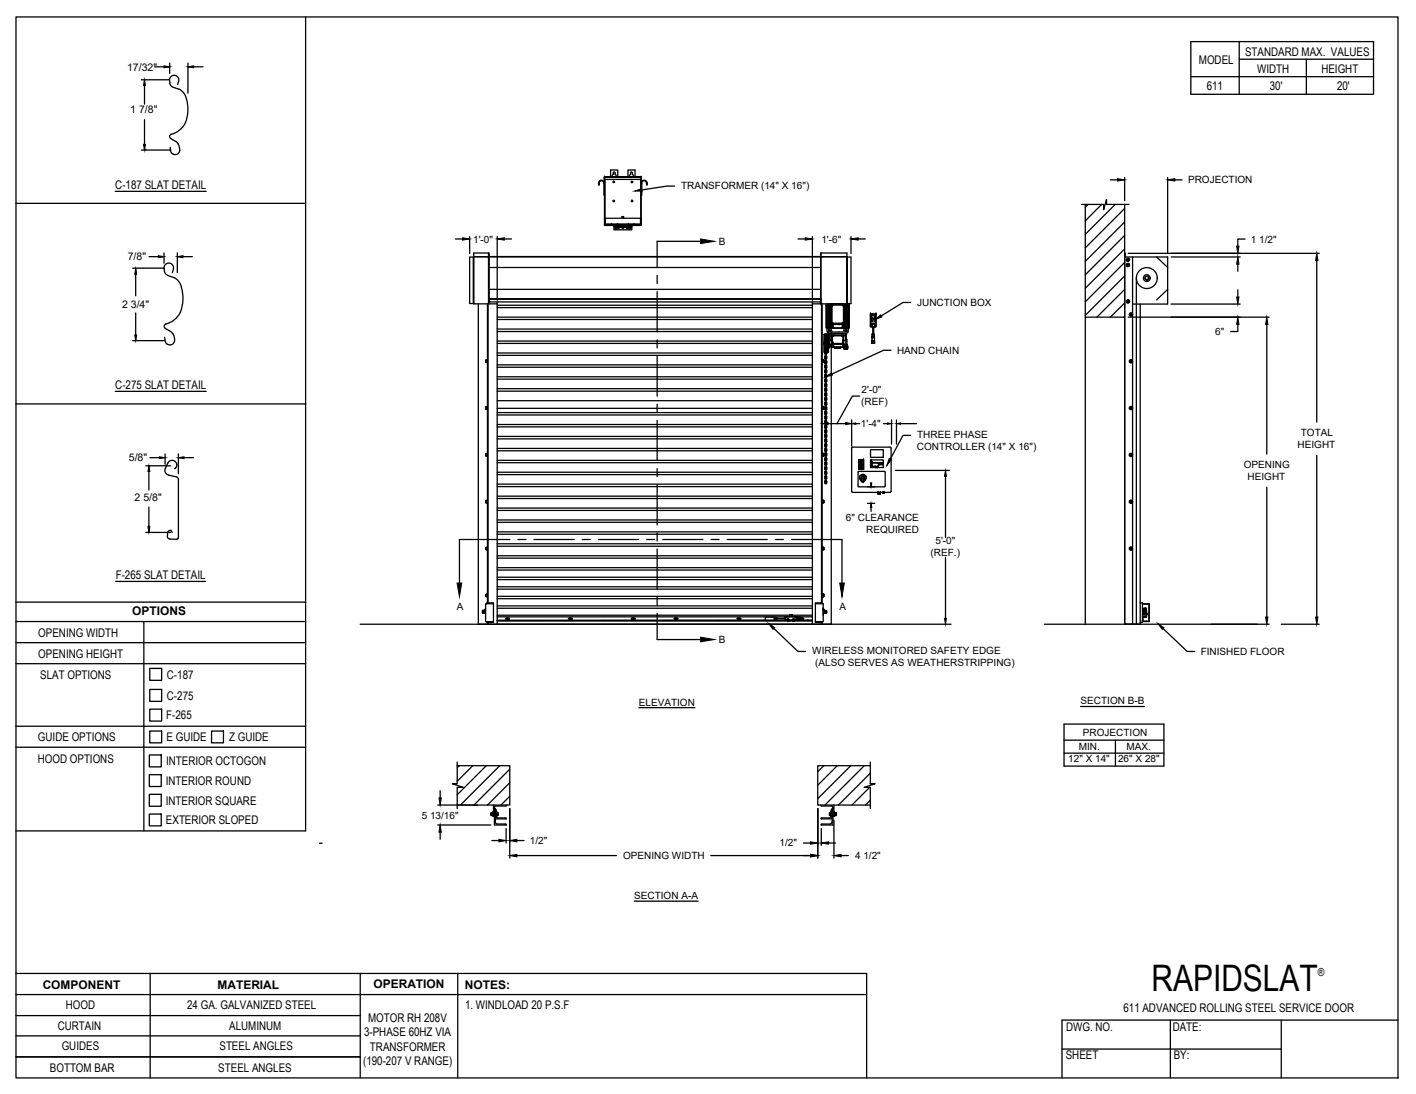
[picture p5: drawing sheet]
<svg xmlns="http://www.w3.org/2000/svg" width="279mm" height="216mm" viewBox="0 0 279 216" stroke-linecap="round" stroke-linejoin="round" font-family="sans-serif">
<!-- layer: MOTOR RH -->
<g fill="none" stroke="#000" stroke-width=".25">
<path d="M118.1 36.2h.1v.3h-.1zM118.1 36.1a.58 .58 0 0 1 .6-.5 .58 .58 0 0 1 .6 .6h-.1v2.3h.1M118.2 36.1a.48 .48 0 0 1 .5-.4 .48 .48 0 0 1 .5 .4M119.3 35h.1M119.3 35.4v9.1h7.2v-9.1M119.3 34.9v.1M119.4 35.4v8.8l7 .1M120.5 34.9v-1.4h1.4v1.4M120.9 35.9h.4l-.2 .1zM120.9 39.6l.2-.1 .2 .2-.2 .1zM121 34.1l.2-.2 .2 .2M121 34.1l-.2 .8"/>
<path d="M121.1 35.9v-.1v.1M121.4 34.1l.2 .8M123.9 34.9v-1.4h1.4v1.4M124.4 34.1l.2-.2 .2 .2M124.4 34.4l-.2 .5M124.4 34.1v.3M124.5 39.6l.2-.1 .2 .2-.2 .1zM124.5 35.9l.2-.1 .2 .1-.2 .1zM124.8 34.1l.2 .8M126.4 35.4v8.8M126.5 34.9v.1M126.5 34.9h-7.2v.1h7.2v.4h-7.2v-.4l-.1 .4v-.4"/>
<path d="M126.5 34.9l.1 .1M126.5 35h.1M126.5 35l.1 .4zM126.6 36.1a.48 .48 0 0 1 .5-.4 .48 .48 0 0 1 .5 .4M126.6 36.2v2.3h-.1M127.6 36.2h.1v.3h-.1zM127.7 36.1a.58 .58 0 0 0-.6-.5 .58 .58 0 0 0-.6 .5l.1 .1M218.3 39.4h.1M93.4 50.7v9.2M93.5 50.7v9.3M93.5 59.9l4.6 .1M93.5 50.7h.1"/>
<path d="M93.5 59.9v-10h2.9v10.1M93.5 50.7h-.8v9.2h.8M93.5 50.7h2.7M94.4 60v63.2M96.2 60v59M96.3 50.7h.1M96.3 60v59M96.4 59.1v.7M96.4 58.9h65.6M96.5 59.4h.1M96.5 59.2h.1M96.5 59.6h.1"/>
<path d="M96.5 58.9v1.1M96.5 50.7h-.3M96.5 49.9v9.7h65.4v-8.9h-68.5M96.5 59.1h65.4M96.5 50.6h65.4M96.5 52.8h65.4M96.5 57.1h65.4M98.1 59.6v63.6M119.3 43.1h7.2M119.3 44.3h.1M119.3 43.2h.1M119.3 43.1v1.4"/>
<path d="M119.4 44.2h7M119.4 44.3v.2M119.4 44.4h.1M119.4 44.2v.1M119.4 43.1v1.1M119.8 44.4h6.2M120.4 44.3v.1M120.7 44.3h.1M121.1 44.8h3.6h-3.6M121.1 44.5v.9h3.6v-.9M121.3 44.3v.1M121.5 44.9l-.2 .1 .2 .1h.6l-.1-.2"/>
<path d="M121.5 44.9h.5M121.8 44.3h.1M122.1 44.3v.1M122.8 42.7v.2M122.8 42.8h.2M123 42.7l.1 .2h-.3M123.7 44.3v.1M123.8 44.9l-.1 .2h.6l.1-.1-.1-.1M123.8 44.9h.5M124 44.3h.1M124.5 44.3v.1M125.1 44.3h.1"/>
<path d="M125.4 44.3v.1M126 44.3v.2M126.4 44.4h.1M126.4 44.4h-7h7M126.4 43.1v1.1M126.4 44.3h.1M126.4 44.3v.2M126.4 43.2h.1M126.5 44.3h.1M126.5 43.1v1.4M160.3 60h1.7M160.3 59.6v63.6"/>
<path d="M161.9 59.6v.4M161.9 59.7h.1M161.9 49.9v.8h.3M161.9 59.2h.1M161.9 59.3h.1M161.9 59.5h.1M162 50.7v9.3h5.1M162 50.7v-.8h5.1v10M162 59.1v.7M162.1 50.7h.1M162.1 60v59M162.2 60v59.1"/>
<path d="M162.2 50.7h4.9M163.2 60l-.1 .2M163.4 60v.2h.3M163.7 60v.2h.3M164 60v63.2M164.1 60l-.2 .2M165.2 60h.1M165.9 60h.1M166.4 60l.2 .2v3.6M166.5 60h.1M166.9 60v.2M167.1 50.7h-5.2"/>
<path d="M167.1 60h.1M167.1 60v.2h-.5M167.1 59.9v.1M167.1 59.9h.1M167.1 59.9v-9.2v9.2M167.1 50.7h.8v9.2h-.8M167.2 50.7v9.2M167.4 59.9v.3M213.4 40.3h4.4v1.1l.5-2v.9h4.5M214.1 40.3v82.9M214.7 40.3l-.6 .6M217.4 40.3l-3.3 3.3"/>
<path d="M220 40.3l-5.9 5.9M221.9 50.7h.1M221.9 50h.1M221.9 40.3v82.9M221.9 53.5h.1M221.9 50.8h.1M221.9 41.1l-7.8 7.8M221.9 43.8l-7.8 7.8M221.9 46.5l-7.8 7.7M221.9 49.1l-7.8 7.8M221.9 51.8l-7.8 7.8M221.9 54.5l-7.8 7.7"/>
<path d="M221.9 57.1l-5.5 5.5M221.9 59.8l-2.8 2.8M222 50v.7v-.7M222.6 52.1l.2 .1zM222.6 52.5l.2-.1zM222.6 52.1l-.2 .1v.2l.2 .1M222.6 51.1l.2 .1zM222.6 51.5l.2-.1zM222.6 51.1l-.2 .1v.2l.2 .1M222.6 59.3l.2 .1zM222.6 59.7l.2-.1zM222.6 59.3l-.2 .1v.2l.2 .1"/>
<path d="M222.6 59.3l-.3 .1 .2 .3 .3-.1-.1-.3M222.6 52.1l-.3 .1 .2 .3 .3-.1-.1-.2M222.6 59.3h.1M222.7 51.1l.1 .3-.3 .1-.2-.3 .3-.1M222.7 51.1h.1M222.8 52.2h.1M222.8 52.2v.2v-.1M222.8 52.4h.1M222.8 51.2h.1M222.8 51.2v.2v-.1M222.8 51.4h.1M222.8 59.4h.1"/>
<path d="M222.8 59.4v.2v-.1M222.8 59.6h.1M223.5 50.7v72.4M224.2 54.9v68.3M226.3 55.2l.1-.1 .1 .2-.2 .1zM226.6 54.8a.35 .35 0 0 0-.6-.1 .35 .35 0 0 0 .3 .5M226.6 54.9l-.2 .3a.37 .37 0 0 0 .1-.6 .37 .37 0 0 0-.6 .1 .37 .37 0 0 0 .4 .5M226.6 54.8h.1M226.6 54.8l.1 .1M228.2 50.7l2.2 2.1M230.4 57.1l-2.2 2.1M95.8 71.4h.1"/>
<path d="M95.9 71.4h.1M95.9 71.1v.3M95.9 71v.5M96.1 71.4l-.2 .1M96.1 71.1h-.2v.3M96.1 71v.1M96.1 71.4h.1M96.1 71.1v.3l-.2 .1M96.1 71.1l-.2-.1v.1M96.1 71.5h.1M96.2 71v.6M98.1 62.6h62.2"/>
<path d="M98.1 79.1h62.2M98.1 76.7h62.2M98.1 77.2h62.2M98.1 74.4h62.2M98.1 74.8h62.2M98.1 72h62.2M98.1 72.5h62.2M98.1 69.7h62.2M98.1 70.1h62.2M98.1 67.3h62.2M98.1 67.8h62.2M98.1 64.9h62.2"/>
<path d="M98.1 65.4h62.2M98.1 63.1h62.2M98.1 60.2h62.2M98.1 60.7h62.2M162.2 71h.1M162.2 71.5h.1M162.3 71.5h.1M162.3 69.7h-.1M162.3 71.4h.2v.1h-.2zM162.3 71.1v.3M162.3 71h.1M162.5 71h.1"/>
<path d="M162.5 71.4h.1M162.5 71.1h.1M162.5 71.1v.3M162.5 71.1h-.2h.2M162.5 71.1l.1 .1M162.5 71v.5M162.6 67.8l.1 1.7M162.6 66v1.8M162.6 67.3v.3M162.6 68v-.2v.4M162.6 67.5v.3M162.6 66l.1 3.5"/>
<path d="M162.7 66v3.4M162.7 66v3.5M162.7 66h-.1M162.7 67.9l.2 .2M162.7 67l.2 .2M162.7 72.5l.2 .2M162.7 73.4l.2 .2M162.7 79.8l.2 .2 .2-.2M162.7 69.4v.1M162.7 66.1l.2 .4M162.7 69.4h.1M162.7 66.1h.1"/>
<path d="M162.7 69.5l.2 .4M162.7 71.3l.2 .5M162.7 78.6l.2 .5M162.8 67.9l.1 .1M162.8 67l.1 .6 .1-.6M162.8 72.5l.1 .1M162.8 73.4l.1 .1M162.8 79.8l.1 .7 .1-.7M162.8 69.3h.1M162.8 71.3l.1 .4M162.8 78.6l.1 .4M162.8 69.6h.2"/>
<path d="M162.9 69.1h.1M162.9 69.1l-.1 .2M162.9 70.3v.4M162.9 69.4v1l.1-1M162.9 68.5v.4M162.9 67.5l-.1 .4M162.9 66.6l-.1 .4M162.9 71.2l-.1 .1M162.9 72.1l-.1 .4M162.9 73.1l-.1 .3M162.9 74.4v-.4h.1v.4M162.9 74.9v.4"/>
<path d="M162.9 75.8v.4M162.9 76.7v.4M162.9 77.6v.4M162.9 78.5l-.1 .1M162.9 79.4l-.1 .4M162.9 68.4l-.2 .2 .2 .5M162.9 70.2l-.2 .5 .2 .2M162.9 69.3l-.2 .2M162.9 67.4l-.2 .5M162.9 66.5l-.2 .5M162.9 71.1l-.2 .2M162.9 72l-.2 .5"/>
<path d="M162.9 72.9l-.2 .5M162.9 73.9l-.2 .4 .2 .2M162.9 74.8l-.2 .4 .2 .2M162.9 75.7l-.2 .4 .2 .2M162.9 76.6l-.2 .5 .2 .2M162.9 77.5l-.2 .5 .2 .2M162.9 78.4l-.2 .2M162.9 79.3l-.2 .5M162.9 69.8h.1M162.9 67h.1M162.9 66.4h.1M162.9 71.6h.1"/>
<path d="M162.9 78.9h.1M162.9 79.8h.1M162.9 69h.1M162.9 66.5h.1M162.9 66.4v.3l.1-.3M162.9 71.6v.6l.1-.6M162.9 74v-.6l.1 .6M162.9 78.9v.6l.1-.6M162.9 68.8v.7zM162.9 67.9v.7zM162.9 70.6v.7zM162.9 72.5v.7z"/>
<path d="M162.9 74.3v.7zM162.9 75.2v.7zM162.9 76.1v.7zM162.9 77v.7zM162.9 78v.6zM162.9 68.6v.2M162.9 66.7v.3M162.9 67.6v.3M163 60.3h.1M163 66.5h.1M163 68.4l.1 .2-.1 .5M163 70.2l.1 .2-.1 .5"/>
<path d="M163 69.3l.1 .4-.1 .2M163 67.4l.1 .5M163 66.5l.1 .5M163 71.1l.1 .2M163 72l.1 .5M163 72.9l.1 .5M163 73.9l.1 .2-.1 .4M163 74.8l.1 .2-.1 .4M163 75.7l.1 .2-.1 .4M163 76.6l.1 .2-.1 .5M163 77.5l.1 .2-.1 .5M163 78.4l.1 .2"/>
<path d="M163 79.3l.1 .5M163 70.3v.4M163 68.5v.4M163 67.5v.4M163 66.6v.4M163 71.2v.1M163 72.1v.4M163 73.1v.3M163 74.9v.4M163 75.8v.4M163 76.7v.4M163 77.6v.4"/>
<path d="M163 78.5v.1M163 79.4v.4M163 69.1h.1M163 69.1v.2M163 67.9v.1M163 72.5v.1M163 73.4v.1M163 71.3v.4M163 78.6v.4M163 69.3h.1M163.1 60.3v4.4M163.1 64.8l.1 .7"/>
<path d="M163.1 67.9l-.1 .2M163.1 67l-.1 .2M163.1 72.5l-.1 .2M163.1 73.4l-.1 .2M163.1 60.2h.3M163.1 69.4h.1M163.1 66.1h.1M163.1 71.3l-.1 .5M163.1 78.6l-.1 .5M163.1 60.2v4.6M163.1 69.6h.3M163.2 60.3h.1"/>
<path d="M163.2 66.1l-.2 .4M163.2 68.1h.1M163.2 68.3h.1M163.2 69.2h.1M163.2 66.1v3.3M163.2 65.5h4.1M163.2 66.1l.1 .2M163.2 67.8h.1M163.2 66.2v1.6M163.2 67.8v1.5M163.2 65.5l.3 .3M163.2 66.1v3.2"/>
<path d="M163.2 67.6h.1M163.3 66.2v.1M163.3 66.1l.1 .2M163.3 69.3h.1M163.3 66.2h.1M163.3 69.3l-.1 .1M163.3 66.3l-.1-.2v3.3M163.3 66.3v3M163.3 66.3h.1M163.3 66.2v3M163.3 67.9v.1M163.3 67.2l-.1-.1 .1 .2"/>
<path d="M163.3 68.5l-.1 .3 .1-.2M163.3 66.9l-.1-.3 .1 .3M163.3 66.6h.1M163.3 68.9h.1M163.3 68.1h.1M163.3 66.2v.5M163.3 68.8v.5M163.3 68.6l-.1 .3M163.3 69.2h.1M163.3 66.3l.1 1.1M163.3 69.2l-.1 .2M163.3 69.2l.1 .2h-.1"/>
<path d="M163.4 66.3h.1v2.9h-.1zM163.4 68.1l-.1 1.1M163.4 67.8h.1M163.4 67.8l-.1 1.4M163.4 66.3v1.5M163.4 65.9l.1 .4M163.4 65.9l-.8 .1M163.4 60.3v4.4M163.4 65.9l.1 .3M163.5 69.2l-.1 .4M163.5 67.1h.1M163.5 68.4h.1"/>
<path d="M163.5 66.7v.4M163.5 69.3l-.1 .3M163.5 67.1v1.3M163.5 67l.1 1.5v-.3M163.5 65.8h3.5M163.5 65.8v.1h3.5v-.1M163.5 68.5h.8M163.5 68.4v.3M163.5 65.3h.1M163.6 68.3h.1M163.6 67.2h.1M163.6 65.3h.1"/>
<path d="M163.6 65.3h.2M163.6 67.1l.1 .9M163.6 67.1l.6 .1M163.6 60.3h-.6v4.4h.6M163.6 60.2v4.6h-.5M163.6 67.1h.1M163.6 68v.2M163.6 68h.7M163.6 68.1h.1M163.6 65.9v1M163.6 68.2h.1M163.6 65.3v.1"/>
<path d="M163.6 68.1v.1M163.7 66.3h.4M163.7 68.1h.1M163.7 60.3v4.4M163.7 68v.2M163.7 68.2h.7M163.7 68.1v.1M163.7 68.2v.1M163.7 64.8h-.2v.5h.2v-.5h.3M163.7 64.8h.3M163.7 68.2h-.1M163.7 68l-.1 .1"/>
<path d="M163.7 68.1v.2M163.7 68.2h.1M163.7 68v.1M163.7 68.3h.7M163.7 67.9h.6M163.7 60.2v.1M163.7 64.7v.1M163.8 66.2v.9h-.2M163.8 67.2h.4M163.8 65.3h.1M163.9 60.3h-.3v4.4l.3-.1M163.9 60.3h.1"/>
<path d="M163.9 63.8l.2 .2M164 60.2h.1M164 60.3l-.1 4.4 .3-.1M164 63.9v.8M164 64.8l.1 .5h-.6M164 60.2v3.6M164 63.6l.1 .1zM164 60.1h2.5v3.8h-2.5zM164.1 66.3h.1M164.1 66.2v.1M164.1 66.3h.4M164.1 60.3l-.1 .1h.1"/>
<path d="M164.1 63.7l.2 .2-.1-.1M164.1 60h2.3M164.1 63.9l2.3 .1M164.1 60.3v.1M164.2 64v.7h.1v-.7M164.2 66.3h.2M164.2 66.3h.1M164.2 66.3v.9M164.2 67.2l.1 .6M164.2 60.2l-.1 .1M164.3 60.1v.1zM164.3 68.5h.1"/>
<path d="M164.3 64.6h.1M164.3 68.5h2M164.3 68h.1M164.3 68l.2 .2-.1 .1M164.3 67.9v.1M164.3 67.8l.1 .1M164.3 67.9h.1M164.3 68.3v.2M164.3 60.2h1.9l.2 .2v3.2l-.2 .2h-1.9l-.2-.2v-3.2zM164.3 68.3h.1M164.3 68.2v.1M164.3 63.9h1.9"/>
<path d="M164.3 60.1h1.9M164.4 66.3h.1M164.4 67.8h1.9v.1h-1.9zM164.4 68.3h.1M164.4 67.9h.1M164.4 67.9l.1 .3-.2 .3M164.4 67.9l-.1 .1M164.4 64v.7h1.8v-.7M164.5 66.3h-.1M164.5 64h.5M164.5 66.3h1.6M164.5 66.2v.1"/>
<path d="M164.7 68.5v.1M164.7 68.7v-.2h1.2l-.1 .2M164.7 68.7h1.1M164.7 68.7h.1M164.8 68.7h1M165.1 64h.1M165.1 64h.9M165.8 68.7h.1M165.9 68.5v.1M166 64h-.9M166.1 66.3h.1M166.1 66.2v.1"/>
<path d="M166.1 66.3h.3M166.2 66.3h.1M166.2 64.6h.1M166.2 60.1l.2 .2M166.2 60.1l.1 .1M166.2 60.1h-1.9l-.2 .2v3.3l.2 .2M166.2 63.8h.1l-.1 .1zM166.2 60.1h.1M166.3 64v.7h.1v-.7M166.3 68.4l-.1 .1h-1.9M166.3 67.2l.2 .1v.6M166.3 67.3h.1"/>
<path d="M166.3 68.4h.1M166.3 66.3h.1M166.3 68.6h.1M166.3 66.3v1.5M166.3 67.9v.5M166.3 67.8h.1M166.3 67.8l.1 .6M166.3 68.4v.2M166.3 60.2l.1 .1M166.3 67.3v1.3M166.3 68.6h.5M166.4 66.3v.9"/>
<path d="M166.4 67.3v1.1M166.4 64.6l1.2 .1v-4.4h-.4v4.4M166.4 67.3h.1M166.4 68.3v.1M166.4 60.3l.1 3.3-.3 .2M166.4 68.2h.1M166.4 66.3h-.1M166.4 68.6l.1 .1M166.4 67.3v.6h.5M166.4 60.3l.1 .1M166.4 63.6h.1l-.1 .1zM166.4 63.7l-.1 .1"/>
<path d="M166.4 63.9v.1M166.4 66.2v.1M166.4 67.9v.1M166.4 68.2v.1M166.4 68.4h.1M166.4 66.3h.5M166.5 67.9v.4h.3M166.5 68.2h.3M166.5 68.8h.1M166.5 68.6l.1 .2M166.5 68.7l.1-.1v.2zM166.5 68.7h.1"/>
<path d="M166.5 60.4v3.2M166.6 64.8h.5v.5h-.6zM166.6 68.8h.5M166.6 68.8h.1M166.6 68.8h.3M166.6 63.9v.8M166.6 63.8l-.2 .2M166.6 61.4v.9M166.6 61.4h.1M166.6 62.2h.1M166.6 62.4v.5M166.6 60.5v.7"/>
<path d="M166.6 60.5h.1M166.6 61.2h.1M166.6 63.1v.5M166.6 63.1h.1M166.6 63.6h.1M166.6 61.4v.8M166.6 60.3v.2M166.6 68.6h.1M166.6 64.6h.1M166.6 60.3h.1M166.6 60.3h.3v4.4M166.6 68.6h.3"/>
<path d="M166.6 61.2v.2M166.6 62.2v.2M166.6 62.8v.4M166.6 63.5v1.2M166.7 68.8h.1M166.8 68.4v.2M166.8 68.8h.1M166.8 68.8h.1h-.1M166.8 68.8h.1zM166.8 68v.4zM166.8 65.3h.1M166.8 65.3h.2"/>
<path d="M166.8 68.4v.3M166.8 68h.1M166.8 68.4h.1M166.8 66.2v.9M166.8 68.6h.1M166.8 68v.3M166.8 68.3v.3M166.8 65.3v.1M166.8 68v.2M166.8 68.3l.1 .2M166.8 68.2v.2M166.8 64.7l-3.1 .1"/>
<path d="M166.8 60.2v.1M166.8 68.2h.1M166.9 68.8h.1M166.9 68.8h-.1M166.9 68.5l-.1 .1M166.9 68.3v.3M166.9 68.5h.1M166.9 68.6h.1M166.9 60.3v4.4M166.9 64.8v.5M166.9 68.5v.1M166.9 67h.1"/>
<path d="M166.9 68.6v-.4l.1 .5M166.9 68.2l.1-.2v.3M166.9 67v1M166.9 67v-.8h-3.2l-.1 .9M166.9 67v.1l-.6 .1M166.9 68h-.5v.2M166.9 68.6l.1 .1M166.9 65.3v.1M166.9 67h.2v1.3M166.9 66.1h.1M166.9 66v-.1v.2M166.9 66h.1"/>
<path d="M166.9 66v.1M167 68.8h.1M167 68.8h.1h-.1M167 65.9l-.1 1.1M167 60.2v4.6h.4M167 60.3h.6M167 65.3h.1M167 65.3v.1l-.2-.1M167 67l.1 1M167 68.3v.4M167.1 68.3l-.1 .1M167.1 68.8h.1"/>
<path d="M167.1 68.6l-.1 .1M167.1 68.2l.1 .1zM167.1 68.1h.1M167.1 68.6v.2l.1-.1-.1-.1M167.1 68.4l.1 .1zM167.1 68.4h.1v.3M167.1 68.4h.1M167.1 68.8h-.1M167.1 68.3v.3M167.1 68.2h.1M167.1 68.5v.1M167.1 60.2h.3"/>
<path d="M167.1 68.3h.1M167.1 68.3v.1M167.1 68.2v.1M167.1 68.4h-.1M167.2 68.2h.1M167.2 68.7l-.6 .1M167.2 68.4h.1M167.2 68.4l.1 .2-.1 .1M167.2 68.3l.1 .1M167.2 68.1l-.1 .1M167.2 68.7h.1M167.3 68.8h-.1"/>
<path d="M167.3 68.2h-.1M167.3 65.5l-.3 .3M167.4 60.2v4.6l-.1 .7M167.5 60.3h.1M167.6 60.3h.1M171.7 62v2.5M171.7 64.4l.3 .1M171.8 64.3h.1M171.8 62h.1M171.8 64.3h.2M171.8 62h1M171.8 64.3v.2"/>
<path d="M171.9 64.4h.1M171.9 63.4h.1M171.9 63.3h.1M171.9 62.8h.1M171.9 62.2h.1M171.9 62.3h.1M172 63.4h.1M172 62.8h.1M172 62.3h.1M172 64.3v.2M172 63.3h.1M172 62.2h.1"/>
<path d="M172 67.4h.6M172 67.4h.1M172 64.5h.1M172 64.3v.2h.6M172 64h.1M172 64h.6M172 67.7h.6M172 64v.3M172 67.4v.3M172 66.4v.2M172.1 67.7h.1M172.1 67.7h.5"/>
<path d="M172.1 67.3h.5M172.1 67.3h.1M172.1 66.4h.1M172.1 66.7h.5M172.1 66.7h.1M172.1 66.7v.6M172.1 67.3l-.1 .1M172.1 66.1h.4M172.1 66.1v.3M172.1 66.1h.1M172.1 64.5h.1M172.2 63.8l-.2 .2"/>
<path d="M172.2 64.5v1.6M172.2 63.8h.2M172.4 63.8l.1 .2M172.4 64.5v1.6M172.5 64.5h-.4M172.5 66.1h.1M172.5 66.1l.1 .3h-.5M172.5 66.4v.2M172.6 67.7h.1M172.6 67.3v.4M172.6 64v.3h.2M172.6 64.3v.2"/>
<path d="M172.6 66.7v.6M172.6 64.5h.2M172.6 62.2v.1M172.6 62.2l.1 .1zM172.6 63.4h.1M172.6 63.3h.1M172.6 62.8h.1M172.6 62.2h.1M172.6 62.3h.1M172.6 64.4h.2M172.7 63.3h.1M172.7 63.4h.1"/>
<path d="M172.7 62.8h.1M172.7 62.2h.1M172.7 62.3h.1M172.8 64.3v.1M172.8 62h.1M172.8 64.3h.1M172.8 62v2.5M214.1 62.6h7.8M221.9 62.4l-.1 .2M223.2 71.1l.2 .1zM223.2 71.5l.2-.1zM223.2 71.1l-.3 .1v.2l.3 .1"/>
<path d="M223.4 71.2v.2v-.1M223.5 60h6.8M225 60v63.1h-3.1v-72.4h8.5v9.3M95.8 99.1h.1M95.8 89.9h.1M95.8 80.6h.1M95.9 99.1h.1M95.9 89.9h.1M95.9 80.6h.1M95.9 80.4v.2M95.9 89.6v.3M95.9 98.9v.2"/>
<path d="M95.9 98.9l.2-.1v.4M95.9 80.4l.2-.1v.4M95.9 80.3v.4M95.9 89.5v.5M95.9 98.8v.4M96.1 99.1l-.2 .1M96.1 98.9h-.2v.2M96.1 89.9l-.2 .1M96.1 89.6h-.2v.3M96.1 80.6l-.2 .1M96.1 80.4h-.2v.2M96.1 98.8h.1"/>
<path d="M96.1 89.5v.1M96.1 80.3h.1M96.1 99.1h.1M96.1 99.2h-.2M96.1 89.9h.1M96.1 89.6v.4h-.2M96.1 89.6l-.2-.1v.1M96.1 80.6h.1M96.1 80.7h-.2M96.1 99.2h.1M96.1 90h.1M96.1 80.7h.1"/>
<path d="M96.2 98.7v.6M96.2 80.2v.6M96.2 89.5v.6M98.1 97.9h62.2M98.1 98.4h62.2M98.1 95.5h62.2M98.1 96h62.2M98.1 93.2h62.2M98.1 93.7h62.2M98.1 90.8h62.2M98.1 91.3h62.2M98.1 88.5h62.2"/>
<path d="M98.1 89h62.2M98.1 86.1h62.2M98.1 86.6h62.2M98.1 83.8h62.2M98.1 84.2h62.2M98.1 81.4h62.2M98.1 81.9h62.2M98.1 80.6h62.2M162.2 98.7h.1M162.2 99.3h.1M162.2 80.2h.1M162.2 80.8h.1"/>
<path d="M162.2 89.5h.1M162.2 90h.1M162.3 99.2v.1M162.3 80.7v.1M162.3 90h.1M162.3 98.9h.2v.2h-.2zM162.3 98.9v-.2h.2v.2M162.3 99.1v.2M162.3 80.6h.2v.2h-.2zM162.3 80.2h.2v.2h-.2zM162.3 80.4v.2M162.3 89.6v.3"/>
<path d="M162.3 98.7v.1M162.3 80.2v.1M162.3 89.5h.1M162.5 99.1v.2h-.2M162.5 80.4v.2M162.5 89.6h-.2v-.1h.2v.5M162.5 89.9h-.2v.1M162.5 98.7v.6M162.5 80.2v.6M162.5 89.5v.5M162.5 89.9h.1M162.5 89.6h.1"/>
<path d="M162.5 99.1h.1M162.5 98.9h.1M162.5 80.6h.1M162.5 80.4h.1M162.5 90h-.2M162.5 89.6l.1 .1M162.5 90h.1M162.6 99.1h-.1M162.6 80.6h-.1M162.7 80.7l.2 .2M162.7 87.1l.2 .2M162.7 88.9l.2 .2"/>
<path d="M162.7 90.7l.2 .2M162.7 91.6l.2 .2M162.7 87.7l.2 .5M162.8 80.7l.1 .1M162.8 87.1l.1 .1M162.8 88.9l.1 .1M162.8 90.7l.1 .1M162.8 91.6l.1 .1M162.8 87.7l.1 .9 .1-.9M162.9 80.4l-.1 .3M162.9 81.7v-.4h.1v.4M162.9 82.2v.4"/>
<path d="M162.9 83.1v.4M162.9 84v.4M162.9 84.9v.4M162.9 85.8v1l.1-1M162.9 86.7l-.1 .4M162.9 87.6l-.1 .1M162.9 88.6l-.1 .3M162.9 89.9v-.4h.1v.4M162.9 90.4l-.1 .3M162.9 91.3l-.1 .3M162.9 92.2v.4M162.9 93.1v.4"/>
<path d="M162.9 94v.4M162.9 94.9v.5l.1-.5M162.9 80.3l-.2 .4M162.9 81.2l-.2 .4 .2 .2M162.9 82.1l-.2 .4 .2 .2M162.9 83l-.2 .4 .2 .2M162.9 83.9l-.2 .4 .2 .2M162.9 84.8l-.2 .4 .2 .2M162.9 85.7l-.2 .5 .2 .2 .2-.2-.1-.5M162.9 86.6l-.2 .5M162.9 87.5l-.2 .2M162.9 88.4l-.2 .5"/>
<path d="M162.9 89.4l-.2 .4 .2 .2M162.9 90.3l-.2 .4M162.9 91.2l-.2 .4M162.9 92.1l-.2 .4 .2 .2 .2-.2-.1-.4M162.9 93l-.2 .5 .2 .2M162.9 93.9l-.2 .5 .2 .2M162.9 94.8l-.2 .5 .2 .2 .2-.2-.1-.5M162.9 86.2h.1M162.9 88h.1M162.9 91.3h.1M162.9 90.7h.1M162.9 93.1h.1"/>
<path d="M162.9 92.6h.1M162.9 81.3v-.6l.1 .6M162.9 89.5v-.6l.1 .6M162.9 90.7v.6M162.9 92.6v.6M162.9 81.6v.7zM162.9 82.5v.7zM162.9 83.4v.7zM162.9 84.3v.7zM162.9 85.2v.7zM162.9 87.1v.6zM162.9 89.8v.7z"/>
<path d="M162.9 91.6v.7zM162.9 93.4v.7zM162.9 94.4v.6zM162.9 82.7h.1M163 90.7v.6M163 92.6v.6M163 80.3l.1 .4M163 81.2l.1 .2-.1 .4M163 82.1l.1 .2-.1 .4M163 83l.1 .2-.1 .4M163 83.9l.1 .2-.1 .4M163 84.8l.1 .2-.1 .4"/>
<path d="M163 86.6l.1 .5M163 87.5l.1 .2M163 88.4l.1 .5M163 89.4l.1 .2-.1 .4M163 90.3l.1 .4M163 91.2l.1 .4M163 93l.1 .2-.1 .5M163 93.9l.1 .2-.1 .5M163 80.4v.3M163 82.2v.4M163 83.1v.4M163 84v.4"/>
<path d="M163 84.9v.4M163 86.7v.4M163 87.6v.1M163 88.6v.3M163 90.4v.3M163 91.3v.3M163 92.2v.4M163 93.1v.4M163 94v.4M163 80.7v.1M163 87.1v.1M163 88.9v.1"/>
<path d="M163 90.7v.1M163 91.6v.1M163.1 80.7l-.1 .2M163.1 87.1l-.1 .2M163.1 88.9l-.1 .2M163.1 90.7l-.1 .2M163.1 91.6l-.1 .2M163.1 87.7l-.1 .5M169.3 95.9l.1 .2M169.4 90.7v1.9h1M169.5 96.1h5M169.5 90.7v1.9"/>
<path d="M169.8 91h.1M169.8 91.1h.1M169.9 91.7h.1M169.9 91.6v.1M169.9 92.3h.1M169.9 92.2v.1M169.9 92.2h.1M169.9 91.1h.1M169.9 91h.1M169.9 91v.1M169.9 94.4v.4M169.9 94.4h.1"/>
<path d="M169.9 94.8a.33 .33 0 0 0 .4 .4 .33 .33 0 0 0 .3-.4M169.9 94.8a.65 .65 0 0 1-.1-.9 .65 .65 0 0 1 .9 0 .65 .65 0 0 1-.1 .9M170 94.8l.3 .3 .2-.3M170 91.1h.1M170 91h.1M170 91h-.1M170 91.6h.1M170 92.3h.1M170 94.4l-.1 .4M170 91v.1M170 91.7h.1M170 92.2v.1"/>
<path d="M170.1 92.2h.1M170.1 92.3h.1M170.1 92.3h-.1M170.1 93.8h.3M170.1 94l-.1 .4M170.1 94h.3l-.1-.1a.32 .32 0 0 0-.4 .5M170.1 94h.3v1h-.3zM170.1 93.9v.1M170.1 94h.1M170.3 95.1v.1M170.4 90.7h.1M170.4 90.7h-1"/>
<path d="M170.4 92.6h.1M170.4 90.7v1.9M170.4 94l.2 .4M170.4 94l.1 .4M170.4 94h.1M170.4 93.9v.1M170.5 94.4l.1 .4M170.5 94.4h.1M170.6 94.4v.4M171.8 88.8h2.5v1.5h-2.5zM171.8 90.8h2.5v1.5h-2.5zM171.9 90.8v1.5"/>
<path d="M171.9 92h.1M171.9 90.8v1.5v-1.5M171.9 91.3h2.4M172 91.1h-.1M172 92h-.1M172 91.1h.1M172 92h.1M172 92l-.1 .1M172.1 91.4h1.3l-.1 .8h-1.2zM172.2 92.2h.1M172.6 92.2h.1M172.7 92.2h.1"/>
<path d="M172.7 92.3h.1M172.7 92.3h.5M172.8 92.2h.4h-.4M172.8 92.2h.1M172.8 92.3h.1M172.9 92.2h.1M172.9 92.3h.1M172.9 92.2v.1M173 92.3h.1M173.1 92.3h.1M173.1 92.2h.1M173.2 92.2h.1"/>
<path d="M173.2 92.3h.1M173.2 97.4h.1M173.2 97.3h.1M173.2 97.4h.5M173.2 97.3h.5M173.2 97.2v.3h.5v-.3M173.5 91.6l.1 .1zM173.7 97.4h.1M173.7 97.3h.1M173.7 97.4h-.5h.5M173.7 97.3h-.5h.5M174 91.4h.3z"/>
<path d="M174.2 97.3h.2h-.2M174.2 97.3h.2M174.2 91.4h.1M174.2 97.3h.1M174.2 97.2v.2h.2v-.2M174.4 97.3h.1M174.6 93.2l-.1-.2-5.1 .1-.1 2.8M174.6 95.9l-.1 .2M174.7 93.2v2.7M175.6 88.2l.2 .2v8.6l-.2 .2M175.6 88.2h-7.4l-.2 .2 .1 8.7 7.5 .1M223.2 89.6l.2 .1z"/>
<path d="M223.2 90l.2-.1zM223.2 89.6l-.3 .1v.2l.3 .1M223.2 98.8l.2 .1zM223.2 99.3l.2-.2zM223.2 98.8l-.3 .1v.2l.3 .2M223.2 80.3l.2 .1zM223.2 80.8l.2-.1zM223.2 80.3l-.3 .1v.3l.3 .1M223.4 89.7v.2v-.1M223.4 98.9v.2v-.1M223.4 80.4v.3v-.2M95.8 117.6h.1"/>
<path d="M95.8 108.4h.1M95.9 117.6h.1M95.9 108.4h.1M95.9 117.4v.2M95.9 108.1v.3M95.9 117.4l.2-.1v.4M95.9 117.3v.4M95.9 108v.5M96.1 119.1v-.1h1.3v3.8h-1.3v-.1M96.1 117.6l-.2 .1M96.1 117.4h-.2v.2M96.1 108.4l-.2 .1"/>
<path d="M96.1 108.1h-.2v.3M96.1 117.3h.1M96.1 108v.1M96.1 117.6h.1M96.1 117.7h-.2M96.1 108.4h.1M96.1 108.1v.4h-.2M96.1 108.1l-.2-.1v.1M96.1 117.7h.1M96.1 108.5h.1M96.2 108v.6M96.2 117.2v.6"/>
<path d="M97.4 119.1h-1.6v3.6h1.6M98.1 119.6h62.2M98.1 117.7h62.2M98.1 118.2h62.2M98.1 115.8h62.2M98.1 116.3h62.2M98.1 113.9h62.2M98.1 114.4h62.2M98.1 112h62.2M98.1 112.5h62.2M98.1 109.7h62.2M98.1 110.2h62.2"/>
<path d="M98.1 107.3h62.2M98.1 107.8h62.2M98.1 105h62.2M98.1 105.4h62.2M98.1 102.6h62.2M98.1 103.1h62.2M98.1 100.3h62.2M98.1 100.7h62.2M160.9 119.1h1.5v3.6h-1.5M162.2 119.1v-.1h-1.3v3.8h1.3v-.1M162.2 108h.1M162.2 108.5h.1"/>
<path d="M162.2 117.2h.1M162.2 117.8h.1M162.3 117.7v.1M162.3 108.5h.1M162.3 117.6h.2v.2h-.2zM162.3 117.4v.2M162.3 108h.2v.1h-.2zM162.3 108.1v.3M162.3 117.2v.1M162.3 108h.1M162.5 108.1v.4M162.5 108.4h-.2v.1"/>
<path d="M162.5 117.2v.1M162.5 108v.5M162.5 117.6h.1M162.5 117.4h.1M162.5 108.4h.1M162.5 108.1h.1M162.5 117.3v.3M162.5 117.3h-.2l.2 .1M162.5 108.5h-.2M162.5 108.1l.1 .1M162.5 117.3v.5M162.5 108.5h.1"/>
<path d="M162.6 117.6h-.1M223.2 108l.2 .2zM223.2 108.5l.2-.1zM223.2 108l-.3 .2v.2l.3 .1M223.4 108.2v.2v-.1M225 119h.4v3.8h-.4M225.4 119.1h1.4v3.6h-1.4M225.4 119.2h1.3v3.4h-1.3M71.1 123.2h116.6M95.2 120.9l.1 .1M95.2 120.6v.3M95.3 120.5l-.1 .1"/>
<path d="M95.3 121h.1M95.3 120.5h.1M95.3 120.8h.2M95.3 120.5v.5M95.3 120.5h.2v.5h-.2M95.5 120.6h.1M95.5 120.9h.1M95.5 120.7v.2M95.6 120.6l-.1 .3M95.6 120.9h.1M95.6 120.6h.1M95.6 120.6v.3"/>
<path d="M95.6 120.6v.2M95.6 120.8v.1M95.6 120.8h.1M95.7 121h.1M95.7 120.5l.1 .1M95.8 120.4l-.1 .6h-.1v-.5l.2 .1M95.8 120.4h.1M95.8 120.2v.8M96.2 122.8v.4M96.3 122.8v.4M98.1 121.7h62.2M98.1 122.5h62.2"/>
<path d="M98.1 121.4h62.2M98.1 120h62.2M99.9 122l-.1 .1 .1 .1M100 122h.2v.3h-.2zM100.3 122l.2 .1-.2 .1M112.4 122l-.2 .1 .1 .1M112.4 122l.3 .1-.1 .2h-.2zM112.7 122l.2 .1-.2 .1M124.7 122.2h.1M124.7 122l-.1 .1 .1 .1M124.8 122h.2v.3l-.3-.2zM125.1 122l.2 .1-.2 .1"/>
<path d="M133.2 122l-.2 .1 .2 .1M133.3 122h.1v.3l-.2-.2zM133.5 122l.3 .1-.3 .1M145.6 122l-.2 .1 .2 .1M145.7 122h.1v.3l-.2-.2zM145.9 122h.2M145.9 122.2h.2M146.1 122l.1 .1-.1 .1M151 122.4v-.6h1.8v.6M152.8 122.2h.1M152.8 121.9h.1M152.8 122.1h.1"/>
<path d="M152.8 122h.1M152.8 121.9v.3v-.3M152.9 122h.2M152.9 122.1h.2M152.9 121.9v.3M152.9 121.9h.1M152.9 121.9l.1 .1M153 122v.2M153 122v.2h-.1M153.1 122v.2zM153.1 122.1h.1M153.1 122h.1"/>
<path d="M153.1 122v.2v-.2M153.2 122v.1v-.1l.1 .1-.1-.1M153.3 122h1.5M153.3 122.1h1.5M154.8 122.2h.1M154.8 121.8v.5M154.8 121.9v.3M154.9 122.3h.2M155.1 121.8h-.3M155.3 122.4a.33 .33 0 0 1-.3-.4 .33 .33 0 0 1 .3-.3h1.5a.33 .33 0 0 1 .3 .3 .33 .33 0 0 1-.3 .4M155.4 122.5h.1M155.4 122.2h.1"/>
<path d="M155.4 122.6h.2M155.4 122.2h.2M155.5 122.2l.1 .1M155.5 122.5h.1M155.6 122.5h.1M155.6 122.3l-.2-.1 .1 .2M155.6 122.2h.1M155.6 122.5h-.2l.1 .1M155.6 122.3l-.2 .1M155.6 122.3v.1M155.6 122.6h.1M155.8 121.3h.1"/>
<path d="M156.3 121.3v.3M156.3 121.6l.1 .1M156.3 121.3h-.5l-.1 .4M156.5 122.5h.1M156.5 122.2h.1M156.5 122.6h.2M156.5 122.2h.2M156.6 122.2l-.1 .1h.2M156.6 122.5h.1M156.7 122.5h.1M156.7 122.3l-.1 .1M156.7 122.2h.1"/>
<path d="M156.7 122.5h-.2l.1 .1M156.7 122.3v.1M156.7 122.6h.1M156.7 122.3l-.2 .1M157 121.8h.3M157 122.3h.3M157.3 121.8v.5M157.3 121.9h.1M157.3 122.2h.1M157.4 121.8h.1M157.4 122.3h.1M157.4 121.8v.5"/>
<path d="M157.4 121.8h.1v.5h-.1zM157.4 122h.1M157.5 121.9h.1M157.5 122.2h.1M157.5 122.2v-.3v.3M157.5 121.9v.3M157.5 122v.2M157.5 121.9v.1M157.6 121.9l-.1 .3M157.6 121.9h.1M157.6 122h.2M157.8 121.8v.5"/>
<path d="M157.8 122.3h.1M157.8 121.8h.1M157.8 121.8l.1 .1M157.8 121.9l-.2-.1v.5h.2M157.9 121.9l-.1 .4M157.9 122h.1M157.9 122l-.1 .1 .1 .1M158.1 122l.2 .1-.1 .2h-.1zM158.3 122l.3 .1-.3 .1M159.4 122.3v.2M160.3 122.4h-62.2M162.1 122.8v.4"/>
<path d="M162.2 122.7v.5M162.4 120.9v.5M162.4 120.2h.1M162.4 120.4h.1M162.4 120.1v.1M162.4 121.4h.1M162.4 120.4h.2M162.4 120.2l.1 .5M162.5 120.6l-.1 .1M162.5 120.2h.1v.8h-.1M162.6 120.5l-.1 .1M162.6 120.6h.1"/>
<path d="M162.6 121h.1M162.6 120.4l.1 .1M162.6 120.5h.1v.5h-.1zM162.6 120.8h.1M162.7 120.8v.1v-.1M162.7 120.6h.1M162.7 120.9h.1M162.7 120.6v.1M162.7 120.6v.2M162.7 120.7v.2M162.8 120.9h.1M162.8 120.6l-.1 .2"/>
<path d="M162.8 120.6l-.1 .3M162.8 120.8v.1M162.8 120.6v.2M162.8 120.6v.3M162.8 120.6h.1M162.8 120.5h.2v.5h-.2zM163 120.5l.1 .4-.1 .1M163 120.8h-.2v.1M206.1 123.2h42M225.4 122.5h.1M225.5 121.9l-.1 .6M225.6 121.8l-.1 .1"/>
<path d="M225.6 121.8h.5M225.7 120.8v.6l.6-.1M225.7 120.8l.1 .2M225.7 121.2v.1M225.7 120.7v-.6h.5l-.1 .9M225.7 120.2h.5M225.7 120.8l.1 .1M225.7 120.1v.3M225.7 120.9v.5M225.7 121.1h.5v.3M225.8 120.1h.3M225.8 120.2l-.1 .5"/>
<path d="M225.8 120.5l-.1 .3M225.8 121h.1M225.9 121h.1M225.9 120.5h.1M225.9 120.5v-.3h.2l.1 .5M225.9 120.9h.1M226 120.5h.1M226 120.2v.3M226.1 121h-.3M226.1 120.5l-.3 .1M226.1 120.5l.1 .3M226.1 120.5v.1"/>
<path d="M226.2 120.9v.2M226.2 120.8l-.1 .1M226.2 121.7h-.5M226.2 121.7h.1M226.2 120.1v.3h-.5v.2M226.2 120.5v1.2l-.1 .1M226.2 120.8v1l-.8-.1M226.2 120.4v.2M226.2 121.2h.1M226.3 121.2h.1M226.3 121.2v.1M226.3 121.3h.1"/>
<path d="M89.7 154.7l-.1 .1M90.2 151.1h10.4v7.8h-10.4M90.2 150.4v4.3h-1l2.2 .7h-1.2v4.2M90.6 151.1l-.4 .4M93.3 151.1l-3.1 3.1M95.9 151.1l-5.7 5.7M97.4 158.9v2.2M97.5 159.6l.2 .2M97.6 159.6h.1M97.6 159.3v3.5h2.3M97.7 159.7l.2 .2v1.3M97.7 159.7h.1"/>
<path d="M97.7 159.7v2.6l.4 .3M97.8 159l-.3 .3M97.8 159.1h2M98.6 151.1l-7.8 7.8M100 158.9l-.2 .1M100.6 151.8l-7.1 7.1M100.6 154.5l-4.4 4.4M100.6 157.1l-1.8 1.8M161.9 158.9l.2 .1M162.1 159.1h2M162.6 151.1l-1.2 1.2M164.1 159l.3 .3v3.5h-2.3"/>
<path d="M164.2 159.7l-.2 .2v1.3M164.2 159.7h.1M164.2 159.7v2.6l-.4 .3M164.3 159.6l-.1 .2M164.4 159.6h.1M164.5 158.9v2.2M165.2 151.1l-3.8 3.9M167.9 151.1l-6.5 6.5M170.5 151.1l-7.7 7.8M171.6 155.4l-3.5 3.5M171.7 151.1h-10.3v7.8h10.3M171.7 150.4v4.3h1l-2.2 .7h1.2v4.2"/>
<path d="M171.7 152.6l-6.3 6.3M171.7 157.9l-.9 1M172.3 154.7l-.2 .2M96.9 160.8h.1M96.9 160.5h.1M96.9 160.5v.3M97 160.4v.6h.3M97 160.4h.3M97 160.7v.2M97 160.4v.2M97 160.7h.3M97.2 160.4v.2"/>
<path d="M97.2 160.7v.2M97.4 160.2v.9M97.5 160.9l-.1 .2M97.6 161.1h.1M97.7 161.6h2.2M97.9 161.2l.3 .2h1.5M97.9 160.4h.4v.6h-.4M97.9 160.2l.1 .2M98 161l-.1 .1M98 160.3l.1 .2-.2 .1M98 160.9h.1M98 160.4l.1 .5"/>
<path d="M98.1 160.9l-.1 .1M98.1 162.6h1.6M98.2 160.3v.2M98.2 160.9h.1M98.2 160.6v.3h-.1M98.3 160.5l-.4 .4M99.7 161.4l.1 .2M99.7 162.6l.1 .2M99.9 161.6h.1M99.9 162.8h.1M162.1 161.6h.1M162.1 162.8h.1"/>
<path d="M162.1 161.6h2.1M163.7 160.9l.3 .1M163.7 160.9h.1M163.7 160.3v.3h.2l.1 .3M163.7 160.6v.3h.2M163.9 162.6h-1.7l-.1 .2M163.9 160.9h.1M163.9 160.3l.1 .3M163.9 160.4v.6M163.9 161l.1 .1M164 161.2l-.2 .2h-1.6l-.1 .2M164 160.4h-.3v.5"/>
<path d="M164 160.2l-.1 .2M164.4 160.9l.1 .2M164.4 161.1h.1M164.5 160.2v.9M164.6 160.4h.4v.6h-.4M164.7 160.9v-.2h.2v.2M164.7 160.4v.2M164.9 160.4v.2M165 160.8h.1M165 160.5h.1M165 160.5v.3"/>
<circle cx="122.9" cy="45" r=".14"/>
<circle cx="122.9" cy="42.8" r=".1"/>
<circle cx="222.6" cy="52.3" r=".33"/>
<circle cx="222.6" cy="51.3" r=".33"/>
<circle cx="222.6" cy="59.5" r=".33"/>
<circle cx="222.6" cy="51.3" r=".2"/>
<circle cx="222.6" cy="59.5" r=".2"/>
<circle cx="222.6" cy="52.3" r=".2"/>
<circle cx="222.6" cy="59.5" r=".14"/>
<circle cx="222.6" cy="51.3" r=".14"/>
<circle cx="222.6" cy="52.3" r=".14"/>
<circle cx="226.3" cy="54.9" r="2.06"/>
<circle cx="226.3" cy="54.9" r=".67"/>
<circle cx="171.9" cy="62.8" r=".12"/>
<circle cx="171.9" cy="63.4" r=".12"/>
<circle cx="171.9" cy="62.2" r=".12"/>
<circle cx="171.9" cy="63.4" r=".07"/>
<circle cx="171.9" cy="62.2" r=".07"/>
<circle cx="171.9" cy="62.8" r=".07"/>
<circle cx="171.9" cy="62.8" r=".14"/>
<circle cx="171.9" cy="62.2" r=".14"/>
<circle cx="171.9" cy="63.4" r=".14"/>
<circle cx="172.3" cy="62.2" r=".07"/>
<circle cx="172.3" cy="62.9" r=".07"/>
<circle cx="172.3" cy="62.9" r=".05"/>
<circle cx="172.3" cy="62.2" r=".05"/>
<circle cx="172.6" cy="63.4" r=".12"/>
<circle cx="172.6" cy="62.2" r=".12"/>
<circle cx="172.6" cy="63.4" r=".07"/>
<circle cx="172.6" cy="62.8" r=".07"/>
<circle cx="172.6" cy="62.8" r=".14"/>
<circle cx="223.1" cy="71.3" r=".33"/>
<circle cx="223.1" cy="62.1" r=".33"/>
<circle cx="223.1" cy="71.3" r=".2"/>
<circle cx="223.1" cy="62.1" r=".2"/>
<circle cx="223.1" cy="62.1" r=".12"/>
<circle cx="223.1" cy="71.3" r=".12"/>
<circle cx="223.2" cy="62.1" r=".19"/>
<circle cx="169.9" cy="91" r=".29"/>
<circle cx="169.9" cy="91.7" r=".29"/>
<circle cx="169.9" cy="92.3" r=".29"/>
<circle cx="169.9" cy="91" r=".22"/>
<circle cx="169.9" cy="92.3" r=".22"/>
<circle cx="169.9" cy="91.7" r=".22"/>
<circle cx="172" cy="92" r=".07"/>
<circle cx="172" cy="91.1" r=".07"/>
<circle cx="173.5" cy="91.6" r=".1"/>
<circle cx="173.8" cy="91.6" r=".1"/>
<circle cx="173.8" cy="91.6" r=".09"/>
<circle cx="174.1" cy="91.6" r=".1"/>
<circle cx="174.2" cy="91.6" r=".09"/>
<circle cx="223.1" cy="99" r=".33"/>
<circle cx="223.1" cy="80.5" r=".33"/>
<circle cx="223.1" cy="89.8" r=".33"/>
<circle cx="223.1" cy="99" r=".2"/>
<circle cx="223.1" cy="80.5" r=".2"/>
<circle cx="223.1" cy="89.8" r=".2"/>
<circle cx="223.1" cy="99" r=".12"/>
<circle cx="223.1" cy="80.5" r=".12"/>
<circle cx="223.1" cy="89.8" r=".12"/>
<circle cx="223.1" cy="108.3" r=".33"/>
<circle cx="223.1" cy="108.3" r=".2"/>
<circle cx="223.1" cy="108.3" r=".12"/>
<circle cx="100.1" cy="122.1" r=".2"/>
<circle cx="100.1" cy="122.1" r=".14"/>
<circle cx="100.1" cy="122.1" r=".1"/>
<circle cx="112.5" cy="122.1" r=".2"/>
<circle cx="112.5" cy="122.1" r=".14"/>
<circle cx="112.5" cy="122.1" r=".1"/>
<circle cx="124.9" cy="122.1" r=".2"/>
<circle cx="124.9" cy="122.1" r=".14"/>
<circle cx="124.9" cy="122.1" r=".1"/>
<circle cx="133.3" cy="122.1" r=".2"/>
<circle cx="133.3" cy="122.1" r=".14"/>
<circle cx="133.3" cy="122.1" r=".1"/>
<circle cx="145.7" cy="122.1" r=".2"/>
<circle cx="145.7" cy="122.1" r=".14"/>
<circle cx="145.7" cy="122.1" r=".1"/>
<circle cx="158.1" cy="122.1" r=".2"/>
<circle cx="158.1" cy="122.1" r=".14"/>
<circle cx="158.1" cy="122.1" r=".1"/>
<circle cx="225.9" cy="120.8" r=".12"/>
<circle cx="225.9" cy="120.8" r=".1"/>
<circle cx="225.9" cy="120.8" r=".24"/>
</g>
<!-- layer: ANNOTATIONS -->
<g fill="none" stroke="#000" stroke-width=".25">
<path d="M27.9 15.7h5.4M28.5 15.7v4.9M30.5 13.2h3M33.5 12.4v2.1M37.1 12.4v6M37.1 13.2h3M27.9 29.6h5.8M28.5 23.6v6M133.1 36.7h-1.5l-5 .8M219.1 35.5h1.4M221.9 35v4.6M230.4 35v15"/>
<path d="M231.8 35.5h1.4M26.2 52.9h6.2M26.8 52.9v5.5M29.4 50.7h3M32.4 49.9v2M35 49.9v3.9M35 50.7h3M89.9 47.2h1.4M92.7 46.7v3.3M98.1 46.7v12.5M99.5 47.2h1.4M157.5 47.2h1.4"/>
<path d="M160.3 46.7v12.5M167.9 46.7v3.3M169.3 47.2h1.4M179.7 59.7h-1.5l-4.3 2.6M222.6 50h37.7M231.1 50.7h13.6M244.2 52.1v1.4M244.2 57.2v1.4M245.7 47.2h-1.5v1.4M259.8 51.4v31.9M26.2 67.2h6.2M26.8 61.8v5.4"/>
<path d="M169.6 78.2h-1.4l-3.1 5.4M175.8 69.1h-1.5l-10.1 4.7M222.6 62.6h27.8M231.1 60h13.6M244.2 64v1.4h-1.4M250 64v25.6M28.8 91.9h4.9M29.4 91.9v4.8M29.6 90.3h3M32.6 89.6v2M35.2 89.6v3.9M35.2 90.3h3"/>
<path d="M163.4 83.6h3.5M168 82.9v5.1M168.8 83.6h.9M171.2 99.3h1.4M171.2 96.1h1.4M174.3 83.6h.8M175.9 82.9v4.8M176.7 92.8h10.6M176.9 82.9v4.8M177.7 83.6h3.1M179.7 85.9h-1.5l-2.5 4.7M186.6 94v12.1"/>
<path d="M250 96.2v25.6M259.8 89.9v31.9M28.8 105.1h4.9M29.4 100.1v5M171.9 100.1v.8M186.6 110v12M126 139.7h11.1M152.7 124l4.8 4.6h1.4M213.2 139.4h12.6M229.5 124l4.8 4.6h1.4M239 123.2h11.4M252.8 123.2h7.5"/>
<path d="M86.4 158.9h7.8M86.8 156v1.5M100.6 159.6v9.7M161.4 159.6v9.7M210 142.9h19.7v8.3h-19.7zM210 146.1h19.7M210 148.6h19.7M220.1 146.1v5.1M63 166.4h.6M86.4 162.8h10.5M86.8 164.2v1.4M97 165.9h1.4"/>
<path d="M99.9 163.5v2.9M102 165.9h1.4M102 168.8h19.7M125.1 177.8h12.7M140.3 168.8h19.6M158.5 166.4h1.4M162.1 163.5v3.3M163.5 166.4h1.4M164.5 161.8v7.5M166 168.8h1.4"/>
</g>
<g fill="#000" stroke="#000" stroke-width=".2">
<path d="M28.5 15.7l.2 1.2h-.4zM32.4 13l1.1 .2-1.1 .2zM37.1 13.2l1.1-.2v.4zM28.3 28.5h.4l-.2 1.1zM125.2 37.7l1.4-.4 .1 .4zM220.5 35.3l1.4 .2-1.4 .2zM230.4 35.5l1.4-.2v.4zM26.8 53l.2 1.1h-.4zM31.2 50.5l1.2 .2-1.2 .1zM35 50.7l1.1-.2v.3zM91.3 46.9l1.4 .3-1.4 .2zM98.1 47.2l1.4-.3v.5z"/>
<path d="M158.9 46.9l1.4 .3-1.4 .2zM167.9 47.2l1.4-.3v.5zM244 58.6h.5l-.3 1.4zM244.2 50.7l.3 1.4h-.5zM244 48.6h.5l-.3 1.4zM259.8 50l.3 1.4h-.5zM26.6 66.1h.4l-.2 1.1zM162.9 74.4l1.2-.8 .2 .4zM172.7 63.1l1.1-1 .2 .4zM244.2 62.6l.3 1.4h-.5zM250 62.6l.2 1.4h-.5zM29.4 91.9l.2 1.1h-.4z"/>
<path d="M31.5 90.1l1.1 .2-1.1 .2zM35.2 90.3l1.1-.2v.4zM162.2 83.6l1.2-.2v.4zM166.9 83.4l1.1 .2-1.1 .2zM168 83.6l.8-.1v.2zM171.7 95.3h.3l-.1 .8zM175.1 83.5l.8 .1-.8 .1zM175.5 90.5l.4 .2-.9 1.2zM176.9 83.6l.8-.1v.2zM186.6 92.8l.2 1.2h-.4zM29.2 103.9h.4l-.2 1.2zM171.9 99.3l.1 .8h-.3z"/>
<path d="M151.7 123.1l1.2 .8-.4 .3zM186.4 122h.4l-.2 1.2zM228.5 123.1l1.2 .8-.4 .3zM249.7 121.8h.5l-.2 1.4zM259.6 121.8h.5l-.3 1.4zM86.6 157.5h.5l-.3 1.4zM86.8 162.8l.3 1.4h-.5zM98.4 165.7l1.5 .2-1.5 .2zM100.6 165.9l1.4-.2v.4zM100.6 168.8l1.4-.2v.5zM159.9 166.1l1.5 .3-1.5 .2zM159.9 168.6l1.5 .2-1.5 .3z"/>
<path d="M162.1 166.4l1.4-.3v.5zM164.5 168.8l1.5-.2v.5z"/>
</g>
<!-- layer: SECTION CUTS -->
<g fill="none" stroke="#000" stroke-width=".25">
<path d="M129.7 54.4v1.6M129.7 57.6v7.9M138.2 47.6h-8.5v5.2M129.7 67.1v1.6M129.7 70.3v7.9M129.7 79.8v1.6M129.7 83v7.9M129.7 92.5v1.6M129.7 95.7v7.9M100.6 106.5h-9.9v8.6M102.2 106.5h1.6M105.4 106.5h7.9"/>
<path d="M114.9 106.5h1.6M118.1 106.5h7.9M127.6 106.5h1.6M129.7 105.2v1.6M129.7 108.4v7.9M129.7 117.9v1.6M130.8 106.5h7.9M140.3 106.5h1.6M143.5 106.5h7.9M153 106.5h1.6M156.2 106.5h9.9v8.6M129.7 121.1v5.1h8.5"/>
</g>
<path d="M138.2 47.2l2.7 .4-2.7 .5zM90.2 115.1h.9l-.4 2.7zM165.7 115.1h.9l-.5 2.7zM138.2 125.8l2.7 .4-2.7 .5z" fill="#000" stroke="#000" stroke-width=".2"/>
<!-- layer: ANNOTATIONS -->
<path d="M28.5 28.4h.1M28.8 29.6h.1M26.8 67.2h.1M34.6 92.4h.1M29.4 105.1h.1M29.4 103.9h.1" fill="none" stroke="#000" stroke-width=".2"/>
<!-- layer: DETAILS -->
<g fill="none" stroke="#000" stroke-width=".25">
<path d="M33.5 16.4a1.09 1.09 0 0 0 .7 .9 3.3 3.3 0 0 1 2.8 3.5 5.2 5.2 0 0 1-2.1 5.2l-1.3 .6-.1 .5 1.7 1.3M33.5 16.4a.95 .95 0 0 1 .7-1.5 .95 .95 0 0 1 1 1.2l-.2 .6M33.6 29.1v.5M33.6 29.6a.92 .92 0 0 0 .9 .9 .92 .92 0 0 0 1-.8M35.1 28.4l.3 .6v.7M35.5 29.7h.1M32.4 53a.94 .94 0 0 1 1-1.1 .94 .94 0 0 1 .8 1.3l-.2 .6M32.4 53v.5M32.4 53.5a1.11 1.11 0 0 0 .8 .9M33.2 54.4l1.2 .4M34.4 54.8a2.78 2.78 0 0 1 1.4 1.9M35.8 56.7l.3 1.4v1.4l-.5 2.1"/>
<path d="M32.5 66.6l.1 .8 .5 .6M32.6 64.8l1 .6M33.6 65.4l.7 .8 .2 1M34.4 67.3a.9 .9 0 0 1-1.3 .7M34.4 67.2v.1M35.6 61.6a4.7 4.7 0 0 1-3.1 2.4l-.1 .5 .2 .3M32.6 92.4a.96 .96 0 0 0 .7 1.4l1.6 .3 .3 .4M32.6 92.4l.5-1a.9 .9 0 0 1 1.4-.4 .9 .9 0 0 1-.1 1.5M35.2 94.5v11.7M33 105.8l.1 .3 .4 .3M33.1 105.3l-.1 .6M33.6 104.7l-.5 .3-.1 .2"/>
<path d="M33.6 104.7l.4 .4M35.2 106.2l-.3 .2h-1.4"/>
</g>
<!-- layer: TITLE BLOCK -->
<g fill="none" stroke="#000" stroke-width=".25">
<path d="M3.2 3.3h272.6v209.4h-272.6zM60.3 3.3v160.7h-57.1M235 8.2h36v10.4h-36zM235 15.1h36M244.5 11.7h26.5M244.5 8.2v10.4M22.8 37.8h17.9M3.2 40.1h57.1M3.2 79.7h57.1M22.8 77.2h17.9M3.2 118.8h57.1M22.8 114.7h17.8"/>
<path d="M3.2 126.8h57.1M3.2 131h57.1M3.2 122.7h57.1M28.4 122.7v41.3M29.5 131.9h2.4v2.4h-2.4zM29.5 136.1h2.4v2.3h-2.4zM29.5 140h2.4v2.3h-2.4zM3.2 143.3h57.1M3.2 147.5h57.1M29.5 149h2.3v2.3h-2.3zM29.5 152.9h2.3v2.3h-2.3zM29.5 156.8h2.3v2.3h-2.3z"/>
<path d="M29.5 144.3h2.4v2.3h-2.4zM41.7 144.3h2.4v2.3h-2.4zM29.5 160.7h2.3v2.3h-2.3zM3.2 196.3h167.8M3.2 192.1h167.8v20.6M29.6 192.1v20.6M71.1 192.1v20.6M90.3 192.1v20.6M3.2 208.6h67.9M3.2 204.4h67.9M3.2 200.4h67.9M209.6 207h43.2"/>
<path d="M230.9 201.3v11.4M252.8 201.3v11.4M275.8 201.3h-66.2v11.4"/>
</g>
<!-- layer: 0 -->
<path d="M257.8 11.7v6.9" fill="none" stroke="#000" stroke-width=".25"/>
<text font-size="7.2" x="227.2" y="195.5">RAPIDSLAT</text>
<g font-size="2.4">
<text x="245.7" y="11.1">STANDARD MAX. VALUES</text>
<text x="236.6" y="12.7">MODEL</text>
<text x="238.1" y="17.8">611</text>
<text x="248.1" y="14.4">WIDTH</text>
<text x="250.5" y="17.8">30'</text>
<text x="260.7" y="14.4">HEIGHT</text>
<text x="263.8" y="17.8">20'</text>
<text x="22.8" y="37.3">C-187 SLAT DETAIL</text>
<text x="22.8" y="76.8">C-275 SLAT DETAIL</text>
<text x="22.8" y="114.3">F-265 SLAT DETAIL</text>
<text x="7.6" y="125.6">OPENING WIDTH</text>
<text x="26.1" y="121.4">OPTIONS</text>
<text x="7.6" y="129.8">OPENING HEIGHT</text>
<text x="7.9" y="133.9">SLAT OPTIONS</text>
<text x="32.9" y="134">C-187</text>
<text x="32.8" y="142">F-265</text>
<text x="32.9" y="138.1">C-275</text>
<text x="7.5" y="146.3">GUIDE OPTIONS</text>
<text x="32.9" y="146.3">E GUIDE</text>
<text x="45.2" y="146.3">Z GUIDE</text>
<text x="7.5" y="150.6">HOOD OPTIONS</text>
<text x="32.7" y="154.9">INTERIOR ROUND</text>
<text x="32.8" y="151.1">INTERIOR OCTOGON</text>
<text x="32.7" y="158.8">INTERIOR SQUARE</text>
<text x="32.7" y="162.7">EXTERIOR SLOPED</text>
<text x="8.4" y="195.2">COMPONENT</text>
<text x="42.9" y="195.1">MATERIAL</text>
<text x="73.7" y="195">OPERATION</text>
<text x="91.7" y="195.2">NOTES:</text>
<text x="11.4" y="203.2">CURTAIN</text>
<text x="13" y="199.2">HOOD</text>
<text x="36.9" y="199.1">24 GA. GALVANIZED STEEL</text>
<text x="45.2" y="203.3">ALUMINUM</text>
<text x="72.6" y="201.7">MOTOR RH 208V</text>
<text x="91.8" y="199.1">1. WINDLOAD 20 P.S.F</text>
<text x="210.4" y="203.6">DWG. NO.</text>
<text x="221.7" y="199.8">611 ADVANCED ROLLING STEEL SERVICE DOOR</text>
<text x="231.4" y="203.4">DATE:</text>
<text x="12.2" y="207.3">GUIDES</text>
<text x="43.3" y="207.2">STEEL ANGLES</text>
<text x="71.8" y="204.5">3-PHASE 60HZ VIA</text>
<text x="73" y="207.3">TRANSFORMER</text>
<text x="210.3" y="209.1">SHEET</text>
<text x="231.6" y="209">BY:</text>
<text x="9.8" y="211.5">BOTTOM BAR</text>
<text x="43.1" y="211.6">STEEL ANGLES</text>
<text x="71.6" y="210.2">(190-207 V RANGE)</text>
</g>
<text font-size="2.2" x="260.1" y="192.7">®</text>
<g font-size="2.1">
<text x="25.1" y="13.9">17/32&quot;</text>
<text x="25.7" y="22.3">1 7/8&quot;</text>
<text x="25.2" y="51.4">7/8&quot;</text>
<text x="24.1" y="60.8">2 3/4&quot;</text>
<text x="25.4" y="91.1">5/8&quot;</text>
<text x="26.6" y="98.9">2 5/8&quot;</text>
</g>
<g font-size="2">
<text x="134.4" y="37.3">TRANSFORMER (14&quot; X 16&quot;)</text>
<text x="234.4" y="36.2">PROJECTION</text>
<text x="93.4" y="47.9">1'-0&quot;</text>
<text x="162.1" y="47.9">1'-6&quot;</text>
<text x="246.8" y="47.9">1 1/2&quot;</text>
<text x="141.8" y="48.4">B</text>
<text x="181" y="60.4">JUNCTION BOX</text>
<text x="177" y="69.8">HAND CHAIN</text>
<text x="239.8" y="66.1">6&quot;</text>
<text x="170" y="77.5">2'-0&quot;</text>
<text x="169.9" y="79.9">(REF)</text>
<text x="169.9" y="84.3">1'-4&quot;</text>
<text x="180.9" y="88.8">CONTROLLER (14&quot; X 16&quot;)</text>
<text x="181" y="86.4">THREE PHASE</text>
<text x="256" y="88.5">HEIGHT</text>
<text x="256.7" y="86.1">TOTAL</text>
<text x="245.4" y="92.4">OPENING</text>
<text x="246.2" y="94.8">HEIGHT</text>
<text x="166.9" y="102.8">6&quot; CLEARANCE</text>
<text x="170.9" y="105.2">REQUIRED</text>
<text x="184.6" y="107.3">5'-0&quot;</text>
<text x="183.6" y="109.7">(REF.)</text>
<text x="90.1" y="120.4">A</text>
<text x="165.6" y="120.4">A</text>
<text x="141.8" y="127">B</text>
<text x="160.3" y="129.1">WIRELESS MONITORED SAFETY EDGE</text>
<text x="160.8" y="131.5">(ALSO SERVES AS WEATHERSTRIPPING)</text>
<text x="236.9" y="129.3">FINISHED FLOOR</text>
<text x="126" y="139.2">ELEVATION</text>
<text x="213.2" y="139">SECTION B-B</text>
<text x="212.9" y="148.1">MIN.</text>
<text x="213.7" y="145.2">PROJECTION</text>
<text x="222.3" y="148.1">MAX.</text>
<text x="210.8" y="150.5">12&quot; X 14&quot;</text>
<text x="220.6" y="150.5">26&quot; X 28&quot;</text>
<text x="83.2" y="161.5">5 13/16&quot;</text>
<text x="104.5" y="166.6">1/2&quot;</text>
<text x="153.8" y="167">1/2&quot;</text>
<text x="122.9" y="169.5">OPENING WIDTH</text>
<text x="168.7" y="169.5">4 1/2&quot;</text>
<text x="125.1" y="177.4">SECTION A-A</text>
</g>
</svg>
